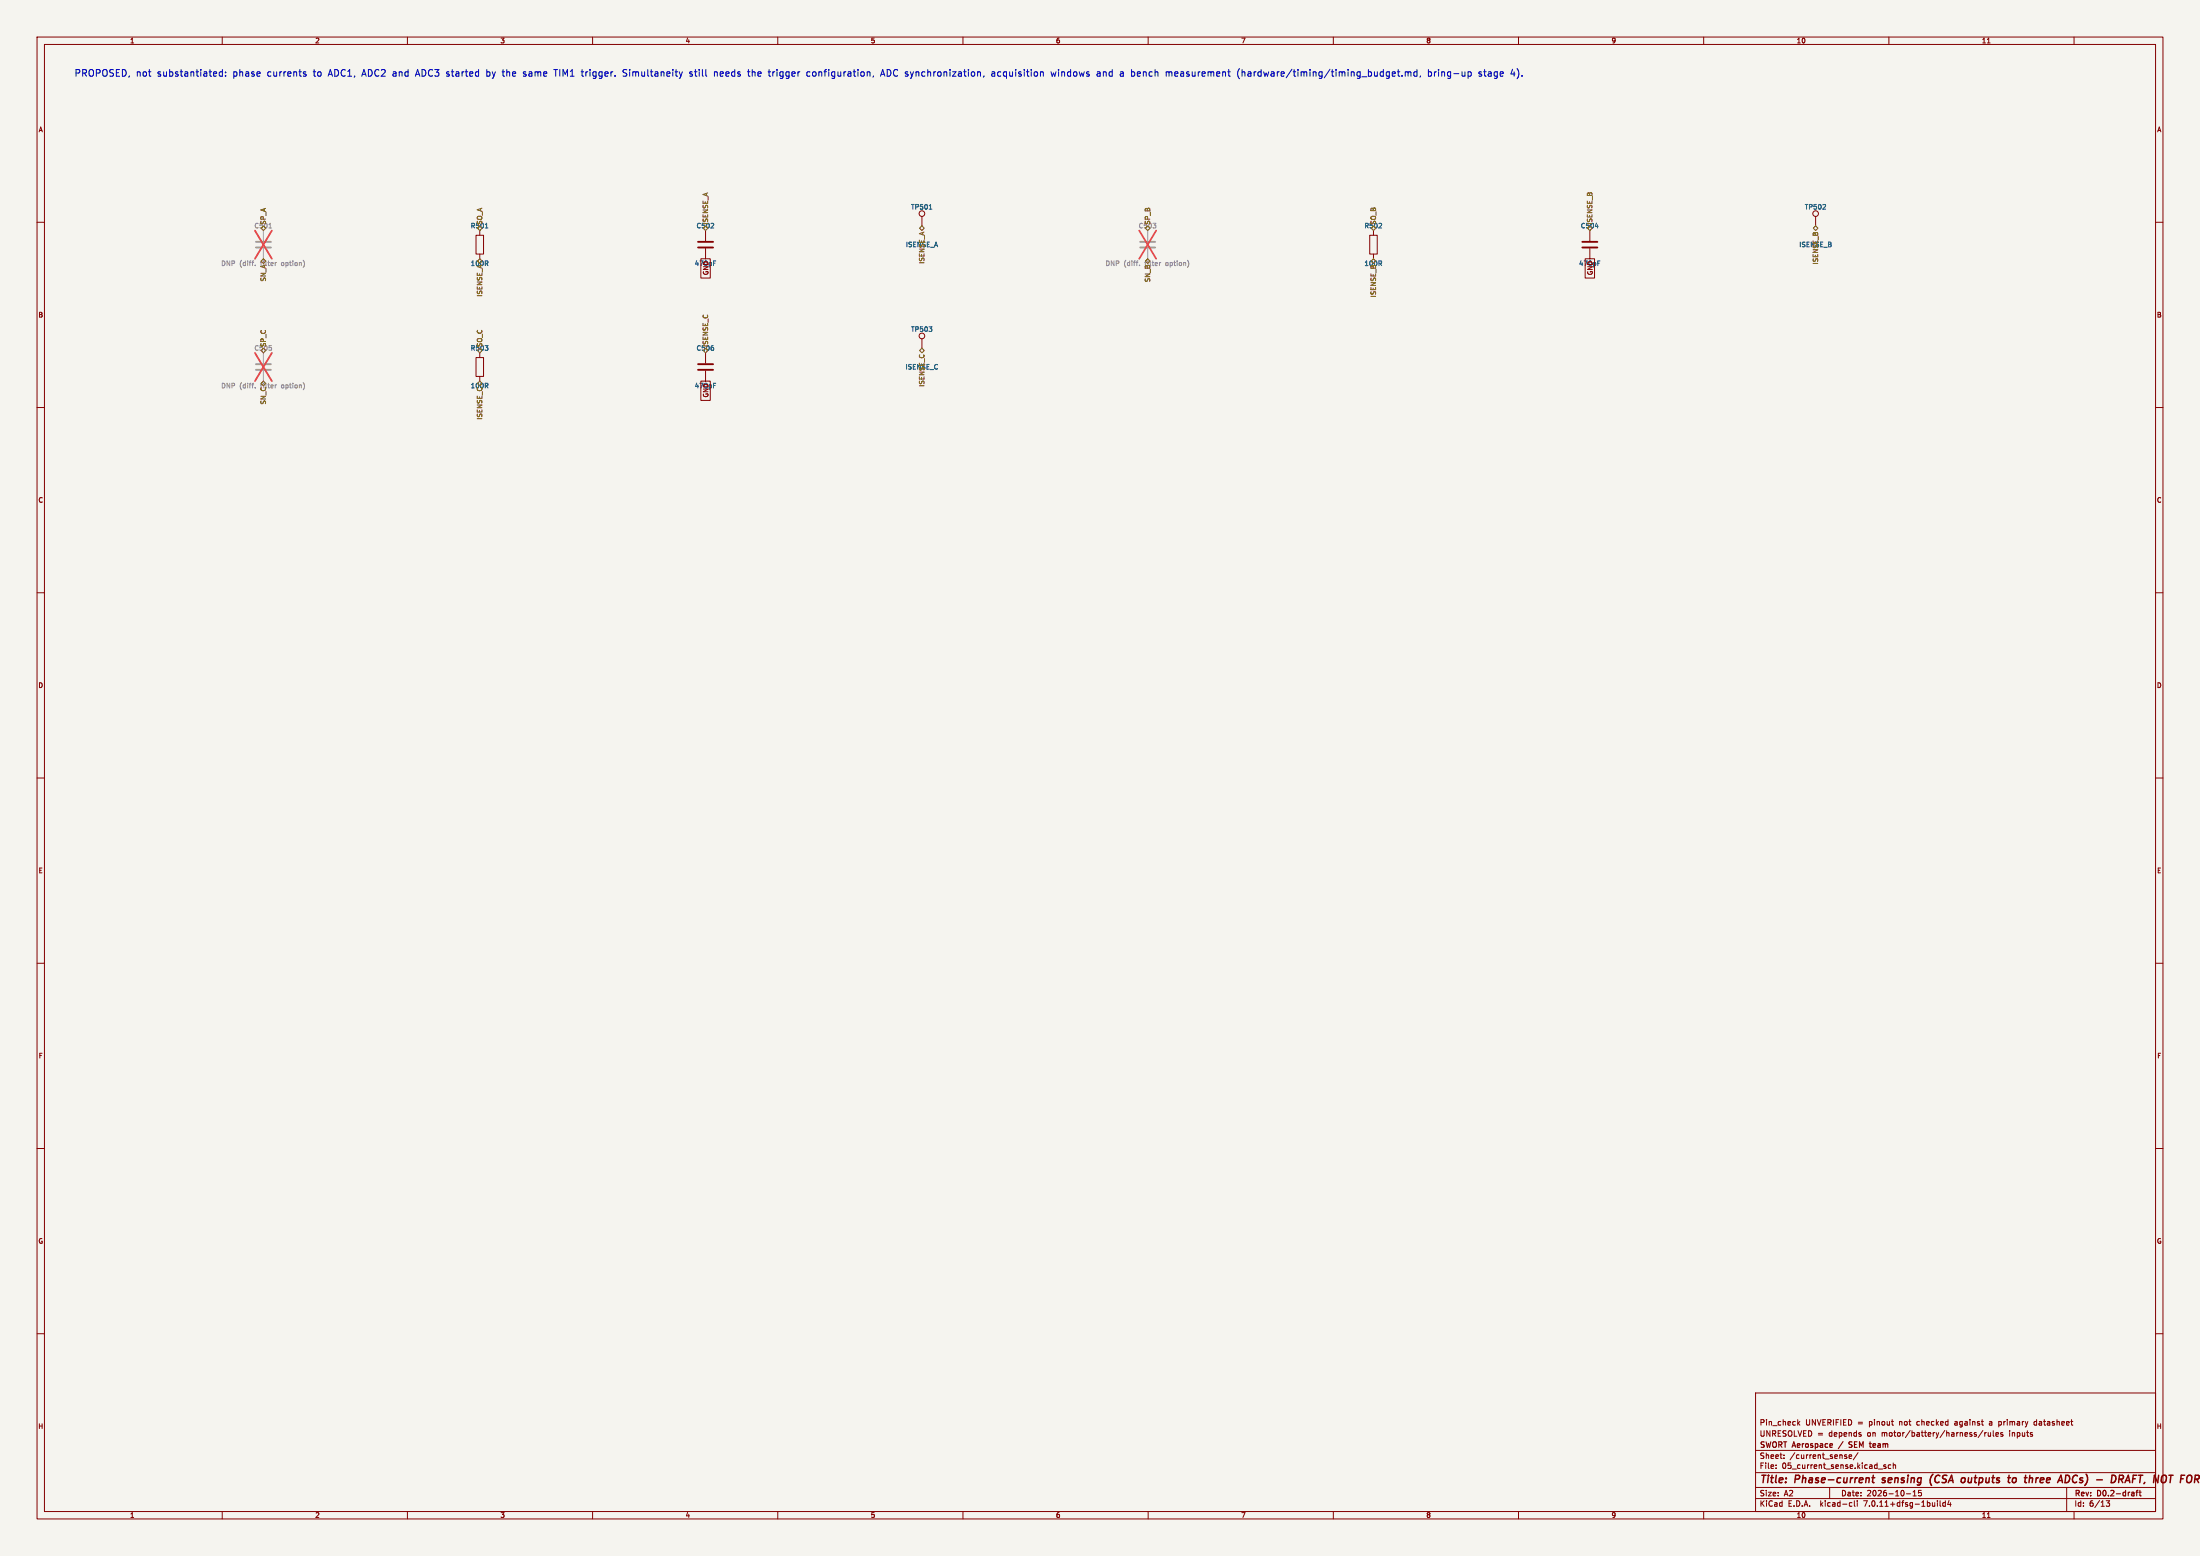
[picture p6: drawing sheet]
<svg xmlns="http://www.w3.org/2000/svg" width="594mm" height="420mm" viewBox="0 0 594 420" stroke-linecap="round" stroke-linejoin="round" font-family="sans-serif">
<path d="M0 0h594v420h-594z" fill="#f5f4ef" stroke="#f5f4ef" stroke-width=".27"/>
<g fill="none" stroke="#840000" stroke-width=".27">
<path d="M10 10h574v400h-574zM12 12h570v396h-570zM60 10v2M110 10v2M160 10v2M210 10v2M260 10v2M310 10v2M360 10v2M410 10v2M460 10v2M510 10v2"/>
<path d="M536.6 11.6h.7M560 10v2M10 60h2M248.9 58.4v2.6M490.2 58.4v2.6M582 60h2M128.5 63.5h2.1v5.1h-2.1zM129.5 62.2v1.3M129.5 68.6v1.3M189.2 69.9h2.6v5.2h-2.6zM190.5 62.2v2.8M190.5 67.1v2.8"/>
<path d="M369.8 63.5h2.1v5.1h-2.1zM370.8 62.2v1.3M370.8 68.6v1.3M428 69.9h2.5v5.2h-2.5zM429.3 62.2v2.8M429.3 67.1v2.8M128.5 96.5h2.1v5.1h-2.1zM129.5 95.3v1.2M190.5 95.3v2.7M248.9 91.4v2.6M10 110h2M129.5 101.6v1.3"/>
<path d="M189.2 102.9h2.6v5.2h-2.6zM190.5 100.1v2.8M582 110h2M10 160h2M582 160h2M10 210h2M582 210h2M10 260h2M582 260h2M10 310h2M582 310h2M10 360h2"/>
<path d="M474 376h108v32h-108zM582 360h2M474 397.5h108M474 391.5h108M479.5 396.2v.2M479.5 395.4v.2M481.7 393.5v.2M481.7 392.7v.2M485.4 383.2v1.5M485.5 384.1l.5 .6M486 383.7l-.6 .5M498.2 393.2h.4l.1 .3-.5 .2"/>
<path d="M498.2 392.7h.4M499.2 393.2l.8-.2-.1-.3h-.4l-.3 .2 .1 .7h.6M501.7 392.1l-1.3 1.9M502.5 387.2v.4M507.2 396.5h1.1M509.2 395.4h-.4l-.2 .2 .1 .2 .5 .1v.4h-.6M510.5 395.4h-.4l-.3 .3 .2 .6h.5M510.7 383.7h.5M511.1 384.7h.1M511.2 395.5l.5-.1 .1 1M511.2 394.9v1.5M535.4 386.1l-1.3 1.9"/>
<path d="M535.9 386.7v1M536.3 386.7l-.4 .3M536.8 386.7l.1 .9 .6-.1M537.2 384.2v.4M537.5 386.7v1M538.2 386.2v1.3l.2 .2M538.9 387.2l.7-.2-.1-.3h-.4l-.2 .2 .1 .7h.5M539.7 384.6l.4 .1M539.7 383.7v1.5M540.1 383.7h-.4M540.7 386.7h-.3l-.2 .2v.2l.5 .1v.4h-.5M549.7 383.7l-.5 .3v.5l.5 .2"/>
<path d="M60 408v2M110 408v2M160 408v2M210 408v2M260 408v2M310 408v2M360 408v2M410 408v2M460 408v2M474 404.5h108M474 401.5h108M494 401.5v3"/>
<path d="M499.6 405.6h.4M500 406.5l-.4 .1M500.7 405.1v1.3l.2 .2M501.5 405.1v.1M501.5 405.6v1M510 408v2M514.7 403.2h1.2M516.5 403.8h.9M516.5 402.7l.5-.4v1.5M518 402.3v.7l.7-.1 .1 .6-.3 .3-.5-.2M523.1 405.1v.1M523.1 405.6v1"/>
<path d="M523.8 405.1v1.3l.2 .2M525.2 405.6h-.4l-.3 .3 .2 .6h.5M525.2 405.1v1.5M526.2 405l-.3 1.1h.9M526.6 405.6v1M536.6 409.6h.7M558 401.5v6.5M560 408v2M568.7 405.1h.9l-.5 .5 .4 .2v.6l-.8 .1"/>
<circle cx="248.9" cy="57.7" r=".76"/>
<circle cx="490.2" cy="57.7" r=".76"/>
<circle cx="248.9" cy="90.7" r=".76"/>
</g>
<path d="M497.6 389.1l-1.3 1.9M499.2 390.6h.7M500.1 389.2h-.6l-.3 .3 .1 .3 .6 .2M506.2 389.7l-.5 .2 .1 .7 .4 .1M506.4 390l-.7 .2M576.7 402.8h.6M577.1 402.3l-.2 .2v1.3M577.6 402.8h.5M577.8 402.3v1.3l.3 .2" fill="none" stroke="#840000" stroke-width=".3"/>
<g fill="none" stroke="#840000" stroke-width=".4">
<path d="M504.5 398.9l.2 .2-.1 1.1M505.4 398.9h.8M505.8 398.2l-.2 1.7 .4 .3M508.4 399l-.1 .4M521.9 397.9a2.36 2.36 0 0 0-.4 3.1M530.5 399l.1 .2-.2 .8M543.5 399.1l.3-.2 .5 .2v.7l-.2 .3-.5 .1-.2-.2zM549.8 398.9l-.2 1.3M550.2 398.9l-.4 .3M558.5 398.3l.3 .8-.3 .8M559.9 398.5l-.3 .8 .2 .8M570.3 398.2h.4a.72 .72 0 0 1 .6 .9"/>
<path d="M571 399.9l-1 .3M573.2 399.1l.2-.5-.2-.3-.9-.1-.3 2M574 399.6h.9M508.1 400.1l.2 .1M573.7 400.2l.9-2 .5 2"/>
</g>
<path d="M69.1 66.8h4.1M69.1 65.3h4.1M307.8 66.8h4.1M307.8 65.3h4.1M69.1 99.8h4.1M69.1 98.3h4.1" fill="none" stroke="#9c9b98" stroke-width=".51"/>
<path d="M71.1 62.2v2.8M71.1 67.1v2.8M309.9 62.2v2.8M309.9 67.1v2.8M71.1 95.3v2.7M71.1 100.1v2.8" fill="none" stroke="#9c9b98" stroke-width=".27"/>
<path d="M68.9 71.6v.1M72.6 61.5h.7M74.7 70.9h-.3M82.2 70.8v.8M307.7 71.6v.1M313.4 70.9h-.2M320.9 70.8v.8M68.9 104.6v.1M74.7 103.9h-.3M82.2 103.8v.9" fill="none" stroke="#939391" stroke-width=".27"/>
<path d="M68.8 62.2l4.6 7.7M73.4 62.2l-4.6 7.7M307.6 62.2l4.6 7.7M312.2 62.2l-4.6 7.7M68.8 95.3l4.6 7.6M73.4 95.3l-4.6 7.6" fill="none" stroke="#eb3a3d" stroke-width=".46"/>
<path d="M250.9 56.5h.7M131 61.5h.7M192.6 71h.5M192.6 70.4h.7M430.7 61.1h.8M431.4 71h.4M431.4 70.4h.6M192.6 104.1h.5M192.6 103.4h.7" fill="none" stroke="#006464" stroke-width=".27"/>
<path d="M188.5 66.8h4M188.5 65.3h4M427.2 66.8h4.1M427.2 65.3h4.1M188.5 99.8h4M188.5 98.3h4" fill="none" stroke="#840000" stroke-width=".51"/>
<path d="M70.5 70.5l.6-.6 .7 .6-.7 .6zM128.9 70.5l.6-.6 .7 .6-.7 .6zM248.3 61.6l.6-.6 .7 .6-.7 .6zM309.2 70.5l.7-.6 .6 .6-.6 .6zM370.2 70.5l.6-.6 .7 .6-.7 .6zM489.6 61.6l.6-.6 .7 .6-.7 .6zM248.3 94.6l.6-.6 .7 .6-.7 .7zM70.5 103.5l.6-.6 .7 .6-.7 .6zM128.9 103.5l.6-.6 .7 .6-.7 .6z" fill="none" stroke="#725600" stroke-width=".27"/>
<g fill="none" stroke="#0000c2" stroke-width=".27">
<path d="M60 18.8v1.8M60 19.5l-.5-.1-.3 .3 .2 .8h.6M60.9 19.5v.1M82 19.9l.7 .3-.1 .3-.5 .1M82 19.5h.6M135.6 19.4h.6M141.4 19.5v.4M149.5 18.8h1.1M156.9 19.4h.7M157.2 18.8v1.5l.2 .3M169 18.8h-.4l-.4 .3 .2 .4 .5 .2M184.2 19.4l-.4 1.2"/>
<path d="M186.7 19.4l-.5 .2 .1 .3 .4 .1M192.9 19.4v1.2M193.4 19.4l-.5 .1M201.8 19.4h.7M202.1 18.8v1.5l.4 .3M207.4 19.4h.7M218.7 19.5l-.5-.1-.4 .3 .2 .8h.7M267.8 19.5h.7l.1 1.1M268.6 19.8l-.6 .1-.3 .2 .3 .5 .6-.1M283.8 19.4l.3 1.2 .3-.9 .4 .9 .3-1.2M296.3 19.5h.7v1.1M297 19.8l-.6 .1-.2 .2"/>
<path d="M303 19.4l.3 .2v1M303.3 19.8l-.2 .1M315.1 19.4l.5 .2M315.6 19.6l.3-.2 .4 .1 .1 1.1M315.6 19.6v1M334.7 18.5a2.07 2.07 0 0 0 0 2.8M335.4 18.8v1.8M335.9 19.4l-.5 .1M377.3 19.4h.7M377.5 18.8v1.5l.5 .3M379.4 19.5l.5-.1 .3 .2M379.4 19.4v1.2"/>
<path d="M380.2 19.6l.2-.2 .5 .1 .1 1.1M380.2 19.6v1M382.6 19.5l-.5-.1-.4 .3 .2 .8h.7M382.6 18.8v1.8M385.7 19.5l.5-.1 .3 .3-.1 .8h-.7M385.7 18.8v1.8M387.3 19.4v1.2M387.5 19.5l-.2 .2M400 19.5l-.4-.1-.3 .2 .1 .3 .6 .2v.4h-.7M400.6 19.4h.7M400.8 18.8v1.5l.5 .3M408 20h1.1"/>
<path d="M409.6 18.5l.3 .5M60.9 20.4v.2M141.3 20.5l.2 .1M168.2 20.5l.7 .1M186.2 20.5l.5 .1M207.6 20.3l.5 .3M235.8 20.5l-.1 .3M237.7 20.6l.6-1.8 .6 1.8M237.9 20.1h.9M265.7 20.5l-.2 .3M296.2 20.3l.2 .3 .6-.1M303.3 20.5l-.2 .1"/>
<path d="M378.6 20.4v.2M383.5 20.5l-.1 .3M409.9 20.7l-.3 .6"/>
</g>
<g font-size="2.8" fill="#840000">
<text x="475" y="400.9">Title:</text>
<text x="484.7" y="400.9">Phase-current</text>
<text x="509.1" y="400.9">sensing</text>
<text x="522.7" y="400.9">(CSA</text>
<text x="532" y="400.9">outputs</text>
<text x="545.5" y="400.9">to</text>
<text x="550.8" y="400.9">three</text>
<text x="560.7" y="400.9">ADCs)</text>
<text x="571.7" y="400.9">-</text>
<text x="576.5" y="400.9">DRAFT,</text>
<text x="588.7" y="400.9">NOT</text>
</g>
<g font-size="2.5" fill="#0000c2">
<text x="20" y="20.9">PROPOSED, not</text>
<text x="42.4" y="20.9">substantiated:</text>
<text x="62.9" y="20.9">phase</text>
<text x="72.2" y="20.9">currents</text>
<text x="84.8" y="20.9">to</text>
<text x="88.9" y="20.9">ADC1,</text>
<text x="98.1" y="20.9">ADC2 and</text>
<text x="112.8" y="20.9">ADC3 started</text>
<text x="132" y="20.9">by</text>
<text x="136.5" y="20.9">the</text>
<text x="142.1" y="20.9">same</text>
<text x="150.6" y="20.9">TIM1</text>
<text x="158.1" y="20.9">trigger.</text>
<text x="169.3" y="20.9">Simultaneity</text>
<text x="187.4" y="20.9">still</text>
<text x="194.1" y="20.9">needs</text>
<text x="203.4" y="20.9">the</text>
<text x="209.1" y="20.9">trigger</text>
<text x="219.4" y="20.9">configuration,</text>
<text x="239.6" y="20.9">ADC synchronization,</text>
<text x="269.6" y="20.9">acquisition</text>
<text x="285.8" y="20.9">windows</text>
<text x="298.3" y="20.9">and</text>
<text x="304.6" y="20.9">a bench</text>
<text x="317.2" y="20.9">measurement</text>
<text x="336.5" y="20.9">(hardware/timing/timing_budget.md,</text>
<text x="388.2" y="20.9">bring-up</text>
<text x="402" y="20.9">stage</text>
<text x="410.7" y="20.9">4).</text>
</g>
<g font-size="2.1" fill="#840000">
<text x="475" y="388">UNRESOLVED =</text>
<text x="475" y="385">Pin_check</text>
<text x="487.4" y="385">UNVERIFIED</text>
<text x="493.8" y="388">depends</text>
<text x="501.6" y="385">=</text>
<text x="504.3" y="388">on</text>
<text x="504.8" y="385">pinout</text>
<text x="508.3" y="388">motor/battery/harness/rules</text>
<text x="513.1" y="385">not</text>
<text x="517.9" y="385">checked</text>
<text x="528.3" y="385">against</text>
<text x="537.8" y="385">a</text>
<text x="540.5" y="385">primary</text>
<text x="542.9" y="388">inputs</text>
<text x="550.2" y="385">datasheet</text>
<text x="475" y="394">Sheet:</text>
<text x="475" y="391.2">SWORT Aerospace</text>
<text x="483.2" y="394">/current_sense/</text>
<text x="500.5" y="391.2">SEM</text>
<text x="506.8" y="391.2">team</text>
<text x="475" y="396.7">File:</text>
<text x="481.1" y="396.7">05_current_sense.kicad_sch</text>
<text x="475" y="406.9">KiCad</text>
<text x="475" y="404.1">Size:</text>
<text x="481.7" y="404.1">A2</text>
<text x="482.7" y="406.9">E.D.A.</text>
<text x="491.6" y="406.9">kicad-cli</text>
<text x="497" y="404.1">Date:</text>
<text x="503.5" y="406.9">7.0.11+dfsg-1build4</text>
<text x="504" y="404.1">2026-10-15</text>
<text x="560" y="404.3">Rev:</text>
<text x="560" y="406.9">Id:</text>
<text x="564.1" y="406.9">6/13</text>
<text x="566.4" y="404.3">D0.2-draft</text>
</g>
<g font-size="1.8" fill="#840000">
<text x="35" y="11.9">1</text>
<text x="85" y="11.9">2</text>
<text x="135" y="11.9">3</text>
<text x="185" y="11.9">4</text>
<text x="235" y="11.9">5</text>
<text x="285" y="11.9">6</text>
<text x="335" y="11.9">7</text>
<text x="385" y="11.9">8</text>
<text x="435" y="11.9">9</text>
<text x="485" y="11.9">10</text>
<text x="535" y="11.9">11</text>
<text x="10.3" y="35.9">A</text>
<text x="582.3" y="35.9">A</text>
<text x="191.5" y="74.4" transform="rotate(-90 191.5 74.4)">GND</text>
<text x="430.2" y="74.4" transform="rotate(-90 430.2 74.4)">GND</text>
<text x="10.3" y="85.9">B</text>
<text x="582.3" y="85.9">B</text>
<text x="191.5" y="107.4" transform="rotate(-90 191.5 107.4)">GND</text>
<text x="10.3" y="135.9">C</text>
<text x="582.3" y="135.9">C</text>
<text x="10.3" y="185.9">D</text>
<text x="582.3" y="185.9">D</text>
<text x="10.3" y="235.9">E</text>
<text x="582.3" y="235.9">E</text>
<text x="10.3" y="285.9">F</text>
<text x="582.3" y="285.9">F</text>
<text x="10.3" y="335.9">G</text>
<text x="582.3" y="335.9">G</text>
<text x="10.2" y="385.9">H</text>
<text x="582.2" y="385.9">H</text>
<text x="35" y="409.9">1</text>
<text x="85" y="409.9">2</text>
<text x="135" y="409.9">3</text>
<text x="185" y="409.9">4</text>
<text x="235" y="409.9">5</text>
<text x="285" y="409.9">6</text>
<text x="335" y="409.9">7</text>
<text x="385" y="409.9">8</text>
<text x="435" y="409.9">9</text>
<text x="485" y="409.9">10</text>
<text x="535" y="409.9">11</text>
</g>
<g font-size="1.8" fill="#006464">
<text x="245.9" y="56.7">TP501</text>
<text x="487.2" y="56.7">TP502</text>
<text x="187.5" y="72">470pF</text>
<text x="244.5" y="66.9">ISENSE_A</text>
<text x="426.2" y="72">470pF</text>
<text x="245.9" y="89.8">TP503</text>
<text x="244.4" y="99.9">ISENSE_C</text>
<text x="187.5" y="105">470pF</text>
</g>
<g font-size="1.8" fill="#725600">
<text x="68.6" y="61.8">C501</text>
<text x="72" y="60.8" transform="rotate(-90 72 60.8)">SP_A</text>
<text x="127" y="61.8">R501</text>
<text x="130.4" y="60.8" transform="rotate(-90 130.4 60.8)">SO_A</text>
<text x="187.9" y="61.8">C502</text>
<text x="191.4" y="60.8" transform="rotate(-90 191.4 60.8)">ISENSE_A</text>
<text x="307.3" y="61.8">C503</text>
<text x="310.7" y="60.8" transform="rotate(-90 310.7 60.8)">SP_B</text>
<text x="368.3" y="61.8">R502</text>
<text x="371.7" y="60.8" transform="rotate(-90 371.7 60.8)">SO_B</text>
<text x="426.7" y="61.8">C504</text>
<text x="430.1" y="60.8" transform="rotate(-90 430.1 60.8)">ISENSE_B</text>
<text x="70.5" y="72">filter</text>
<text x="127" y="72">100R</text>
<text x="249.8" y="71.3" transform="rotate(-90 249.8 71.3)">ISENSE_A</text>
<text x="309.2" y="72">filter</text>
<text x="368.3" y="72">100R</text>
<text x="485.7" y="66.9">ISENSE_B</text>
<text x="491.1" y="71.5" transform="rotate(-90 491.1 71.5)">ISENSE_B</text>
<text x="72" y="76.1" transform="rotate(-90 72 76.1)">SN_A</text>
<text x="310.7" y="76.3" transform="rotate(-90 310.7 76.3)">SN_B</text>
<text x="130.4" y="80.2" transform="rotate(-90 130.4 80.2)">ISENSE_A</text>
<text x="371.7" y="80.4" transform="rotate(-90 371.7 80.4)">ISENSE_B</text>
<text x="68.6" y="94.8">C505</text>
<text x="72" y="93.8" transform="rotate(-90 72 93.8)">SP_C</text>
<text x="127" y="94.8">R503</text>
<text x="130.4" y="93.8" transform="rotate(-90 130.4 93.8)">SO_C</text>
<text x="187.9" y="94.8">C506</text>
<text x="191.4" y="93.8" transform="rotate(-90 191.4 93.8)">ISENSE_C</text>
<text x="70.5" y="105">filter</text>
<text x="127" y="105">100R</text>
<text x="249.8" y="104.5" transform="rotate(-90 249.8 104.5)">ISENSE_C</text>
<text x="72" y="109.3" transform="rotate(-90 72 109.3)">SN_C</text>
<text x="130.4" y="113.4" transform="rotate(-90 130.4 113.4)">ISENSE_C</text>
</g>
<g font-size="1.8" fill="#939391">
<text x="59.6" y="72">DNP</text>
<text x="64.7" y="72">(diff.</text>
<text x="76.3" y="72">option)</text>
<text x="298.4" y="72">DNP</text>
<text x="303.4" y="72">(diff.</text>
<text x="315" y="72">option)</text>
<text x="59.6" y="105">DNP</text>
<text x="64.7" y="105">(diff.</text>
<text x="76.3" y="105">option)</text>
</g>
</svg>
